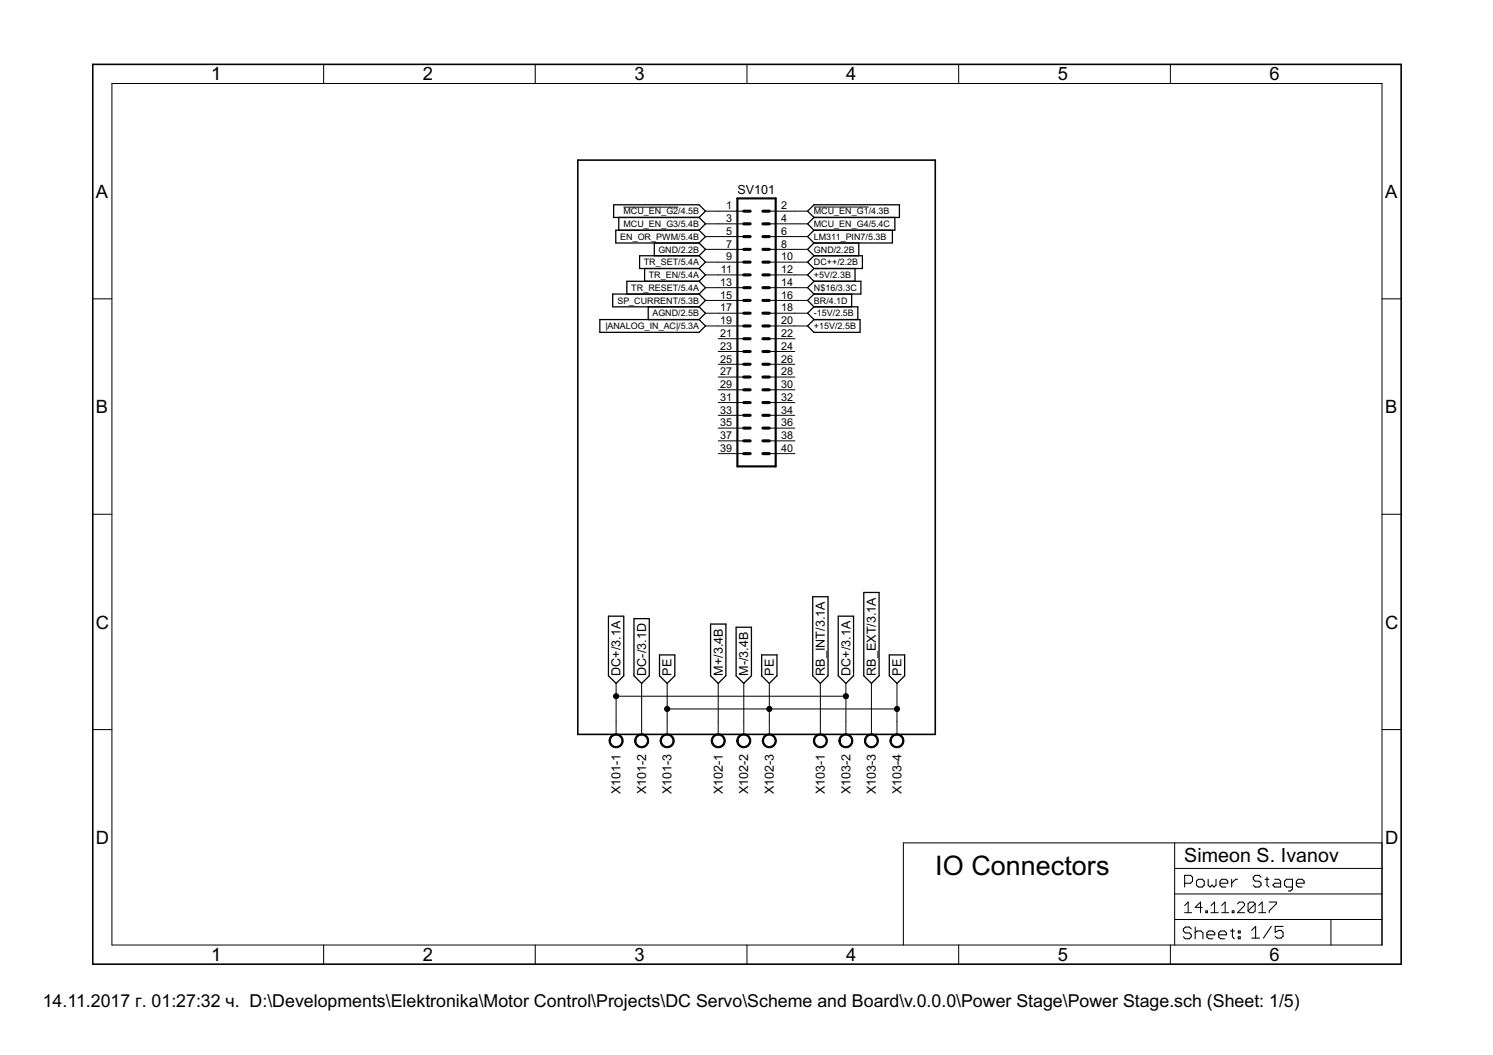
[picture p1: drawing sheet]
<svg xmlns="http://www.w3.org/2000/svg" width="297mm" height="210mm" viewBox="0 0 297 210" stroke-linecap="round" stroke-linejoin="round" font-family="sans-serif">
<g fill="#000" stroke="#000" stroke-width=".25">
<path d="M122.1 40.7v2.6zM122.5 45.8v2.5zM123.1 43.3v2.5zM124.7 56v2.5zM127.3 50.9v2.5zM128.2 53.4v2.6zM130.2 48.3v2.6zM122.1 43.3h17zM122.1 40.7h17zM123.1 45.8h16zM123.1 43.3h16zM122.5 48.3h16.6z"/>
<path d="M122.5 45.8h16.6zM127.3 53.4h11.8zM127.3 50.9h11.8zM128.2 56h10.9zM128.2 53.4h10.9zM124.7 58.5h14.4zM124.7 56h14.4zM121.9 58.5h17.2zM130.2 50.9h8.9zM130.2 48.3h8.9zM139.1 43.3l1.3-1.3zM139.1 40.7l1.3 1.3z"/>
<path d="M140.4 44.5l-1.3 1.3zM139.1 43.3l1.3 1.2zM140.4 47.1l-1.3 1.2zM139.1 45.8l1.3 1.3zM140.4 52.2l-1.3 1.2zM139.1 50.9l1.3 1.3zM140.4 54.7l-1.3 1.3zM139.1 53.4l1.3 1.3zM140.4 57.2l-1.3 1.3zM139.1 56l1.3 1.2zM140.4 59.8l-1.3 1.2zM139.1 58.5l1.3 1.3z"/>
<path d="M140.4 49.6l-1.3 1.3zM139.1 48.3l1.3 1.3zM160.7 59.8l1.2-1.3zM160.7 59.8l1.2 1.2zM160.7 57.2l1.2-1.2zM160.7 57.2l1.2 1.3zM160.7 54.7l1.2-1.3zM160.7 54.7l1.2 1.3zM160.7 52.2l1.2-1.3zM160.7 52.2l1.2 1.2zM160.7 49.6l1.2-1.3zM160.7 49.6l1.2 1.3z"/>
<path d="M160.7 44.5l1.2-1.2zM160.7 44.5l1.2 1.3zM160.7 42l1.2-1.3zM160.7 42l1.2 1.3zM160.7 47.1l1.2-1.3zM160.7 47.1l1.2 1.2zM161.9 58.5h7.5zM161.9 56h9.4zM161.9 58.5h9.4zM161.9 53.4h8.2zM161.9 56h8.2zM161.9 50.9h9.7z"/>
<path d="M161.9 53.4h9.7zM161.9 48.3h9zM161.9 50.9h9zM161.9 43.3h16.1zM161.9 45.8h16.1zM161.9 40.7h17zM161.9 43.3h17zM161.9 45.8h15.6zM161.9 48.3h15.6zM169.4 58.5v2.5zM170.1 53.4v2.6zM170.9 48.3v2.6z"/>
<path d="M171.3 56v2.5zM171.6 50.9v2.5zM177.5 45.8v2.5zM178 43.3v2.5zM178.9 40.7v2.6zM119.3 63.6v2.5zM121.9 58.5v2.5zM129 61v2.6zM121.9 61h17.2zM129 63.6h10.1zM129 61h10.1zM119.3 66.1h19.8z"/>
<path d="M119.3 63.6h19.8zM140.4 62.3l-1.3 1.3zM139.1 61l1.3 1.3zM140.4 64.9l-1.3 1.2zM139.1 63.6l1.3 1.3zM160.7 64.9l1.2-1.3zM160.7 64.9l1.2 1.2zM160.7 62.3l1.2-1.3zM160.7 62.3l1.2 1.3zM161.9 63.6h9.2zM161.9 66.1h9.2zM161.9 61h8.8z"/>
<path d="M161.9 63.6h8.8zM161.9 61h7.5zM170.7 61v2.6zM171.1 63.6v2.5zM161.7 118.7h3zM171.9 117.9h3zM121.1 122.6v11.9zM121.1 122.6h3zM121.1 134.5l1.5 1.5zM122.6 136l1.5-1.5zM124.1 122.6v11.9zM126.1 123.1v11.4z"/>
<path d="M126.1 123.1h3.1zM126.1 134.5l1.6 1.5zM127.7 136l1.5-1.5zM129.2 123.1v11.4zM131.2 130.3v4.2zM131.2 130.3h3.1zM131.2 134.5l1.5 1.5zM132.7 136l1.6-1.5zM134.3 130.3v4.2zM141.4 124.2v10.3zM141.4 124.2h3zM141.4 134.5l1.5 1.5z"/>
<path d="M142.9 136l1.5-1.5zM144.4 124.2v10.3zM146.5 124.8v9.7zM146.5 124.8h3zM146.5 134.5l1.5 1.5zM148 136l1.5-1.5zM149.5 124.8v9.7zM151.5 130.3v4.2zM151.5 130.3h3.1zM151.5 134.5l1.6 1.5zM153.1 136l1.5-1.5zM154.6 130.3v4.2z"/>
<path d="M161.7 118.7v15.8zM161.7 134.5l1.5 1.5zM163.2 136l1.5-1.5zM164.7 118.7v15.8zM166.8 122.6v11.9zM166.8 122.6h3zM166.8 134.5l1.5 1.5zM168.3 136l1.5-1.5zM169.8 122.6v11.9zM171.9 117.9v16.6zM171.9 134.5l1.5 1.5zM173.4 136l1.5-1.5z"/>
<path d="M174.9 117.9v16.6zM176.9 130.3v4.2zM176.9 130.3h3.1zM176.9 134.5l1.6 1.5zM178.5 136l1.5-1.5zM180 130.3v4.2z"/>
</g>
<g fill="#000" stroke="#000" stroke-width=".2">
<path d="M22.3 16.6v171.4zM64.4 12.8v3.8zM106.5 12.8v3.8zM148.6 12.8v3.8zM190.7 12.8v3.8zM232.9 12.8v3.8zM22.3 16.6h252.7zM18.5 59.5h3.8zM124.1 41.2h10.8zM140.4 42h2.5zM140.4 44.5h2.5zM140.4 47.1h2.5z"/>
<path d="M140.4 52.2h2.5zM140.4 54.7h2.5zM140.4 57.2h2.5zM140.4 59.8h2.5zM140.4 49.6h2.5zM142.9 42h5.1zM142.9 44.5h5.1zM142.9 47.1h5.1zM142.9 49.6h5.1zM142.9 52.2h5.1zM142.9 54.7h5.1zM142.9 57.2h5.1z"/>
<path d="M142.9 59.8h5.1zM153.1 42h5zM153.1 44.5h5zM153.1 47.1h5zM153.1 49.6h5zM153.1 52.2h5zM153.1 54.7h5zM153.1 57.2h5zM153.1 59.8h5zM158.1 59.8h2.6zM158.1 57.2h2.6zM158.1 54.7h2.6z"/>
<path d="M158.1 52.2h2.6zM158.1 49.6h2.6zM158.1 44.5h2.6zM158.1 42h2.6zM158.1 47.1h2.6zM161.9 41.2h10.9zM275 59.5h3.8zM140.4 62.3h2.5zM140.4 64.9h2.5zM142.9 62.3h5.1zM142.9 64.9h5.1zM142.9 67.4h5.1z"/>
<path d="M142.9 69.9h5.1zM142.9 72.5h5.1zM142.9 75h5.1zM142.9 77.6h5.1zM153.1 62.3h5zM153.1 64.9h5zM153.1 67.4h5zM153.1 69.9h5zM153.1 72.5h5zM153.1 75h5zM153.1 77.6h5zM158.1 64.9h2.6z"/>
<path d="M158.1 62.3h2.6zM142.9 80.1h5.1zM142.9 82.6h5.1zM142.9 85.2h5.1zM142.9 87.7h5.1zM142.9 90.3h5.1zM153.1 80.1h5zM153.1 82.6h5zM153.1 85.2h5zM153.1 87.7h5zM153.1 90.3h5zM18.5 102.3h3.8z"/>
<path d="M275 102.3h3.8zM122.6 136v2.5zM122.6 138.5v5.1zM122.6 138.5h45.7zM127.7 136v7.6zM132.7 136v5.1zM142.9 136v7.6zM148 136v7.6zM153.1 136v5.1zM163.2 136v7.6zM168.3 136v2.5zM168.3 138.5v5.1z"/>
<path d="M173.4 136v7.6zM18.5 145.2h3.8zM122.6 143.6v2.5zM127.7 143.6v2.5zM132.7 143.6v2.5zM132.7 141.1v2.5zM132.7 141.1h20.4zM142.9 143.6v2.5zM148 143.6v2.5zM153.1 143.6v2.5zM153.1 141.1v2.5zM153.1 141.1h25.4z"/>
<path d="M163.2 143.6v2.5zM168.3 143.6v2.5zM173.4 143.6v2.5zM178.5 143.6v2.5zM178.5 141.1v2.5zM178.5 136v5.1zM275 145.2h3.8zM179.7 167.7h54zM233.7 167.7h41.3zM233.7 177.9h41.3zM233.7 172.8v5.1zM233.7 172.8h41.3z"/>
<path d="M233.7 167.7v5.1zM236.4 179.5v2.1zM238.8 179.5l-1 1zM241.6 179.5v2.1zM243.8 179.5v2.1zM246.5 179.5l-.3 .3zM246.5 179.5h.8zM247.3 179.5l.3 .3zM248.7 179.5l-.4 .3zM248.7 179.5h.7zM249.4 179.5l.3 .3zM249.7 179.8v1.4z"/>
<path d="M251.1 179.5v2.1zM252.5 179.5h1.4zM253.9 179.5v.3zM252.5 181.2l1.4-1.4zM275 172.8v5.1zM275 167.7v5.1zM22.3 188h252.7zM64.4 188v3.8zM106.5 188v3.8zM148.6 188v3.8zM179.7 167.7v20.3zM190.7 188v3.8z"/>
<path d="M232.9 188v3.8zM233.7 182.9v5.1zM233.7 177.9v5zM235.7 180.2l.7-.7zM235.7 181.6h1.4zM237.8 180.5h1.4zM238.8 179.5v2.1zM239.9 181.2v.4zM239.9 181.2h.3zM240.2 181.2v.4zM239.9 181.6h.3zM240.9 180.2l.7-.7z"/>
<path d="M240.9 181.6h1.5zM243.1 180.2l.7-.7zM243.1 181.6h1.4zM245.2 181.2v.4zM245.2 181.2h.3zM245.5 181.2v.4zM245.2 181.6h.3zM247.6 180.2l-1.4 1.4zM246.2 181.6h1.4zM247.6 179.8v.4zM248.3 179.8v1.4zM248.3 181.2l1.4-1.4z"/>
<path d="M248.3 181.2l.4 .4zM248.7 181.6h.7zM249.7 181.2l-.3 .4zM251.1 179.5l-.7 .7zM250.4 181.6h1.4zM252.5 181.2v.4zM264.8 182.9v5.1zM264.8 182.9h10.2zM233.7 182.9h31.1zM275 182.9v5.1zM275 177.9v5zM275 16.6v171.4z"/>
<path d="M121.6 146.4a1.4 1.4 0 0 1 2.2 .3 1.4 1.4 0 0 1-.8 2 1.4 1.4 0 0 1-1.8-1.3h.2a1.15 1.15 0 0 1 1.7-1.1 1.15 1.15 0 0 1 .2 1.9 1.15 1.15 0 0 1-1.8-.5l-.1-.3h-.2z" fill-rule="evenodd"/>
<path d="M126.6 146.4a1.4 1.4 0 0 1 2.3 .3 1.4 1.4 0 0 1-.9 2 1.4 1.4 0 0 1-1.7-1.3h.2a1.15 1.15 0 0 1 1.6-1.1 1.15 1.15 0 0 1 .3 1.9 1.15 1.15 0 0 1-1.8-.5l-.1-.3h-.2z" fill-rule="evenodd"/>
<path d="M131.7 146.4a1.4 1.4 0 0 1 2.2 .3 1.4 1.4 0 0 1-.8 2 1.4 1.4 0 0 1-1.8-1.3h.3a1.15 1.15 0 0 1 1.6-1.1 1.15 1.15 0 0 1 .3 1.9 1.15 1.15 0 0 1-1.9-.5v-.3h-.3z" fill-rule="evenodd"/>
<path d="M141.9 146.4a1.4 1.4 0 0 1 2.2 .3 1.4 1.4 0 0 1-.8 2 1.4 1.4 0 0 1-1.8-1.3h.3a1.15 1.15 0 0 1 1.6-1.1 1.15 1.15 0 0 1 .2 1.9 1.15 1.15 0 0 1-1.8-.5v-.3h-.3z" fill-rule="evenodd"/>
<path d="M147 146.4a1.4 1.4 0 0 1 2.2 .3 1.4 1.4 0 0 1-.9 2 1.4 1.4 0 0 1-1.7-1.3h.2a1.15 1.15 0 0 1 1.7-1.1 1.15 1.15 0 0 1 .2 1.9 1.15 1.15 0 0 1-1.8-.5l-.1-.3h-.2z" fill-rule="evenodd"/>
<path d="M152 146.4a1.4 1.4 0 0 1 2.2 .3 1.4 1.4 0 0 1-.8 2 1.4 1.4 0 0 1-1.7-1.3h.2a1.15 1.15 0 0 1 1.6-1.1 1.15 1.15 0 0 1 .3 1.9 1.15 1.15 0 0 1-1.8-.5l-.1-.3h-.2z" fill-rule="evenodd"/>
<path d="M162.2 146.4a1.4 1.4 0 0 1 2.2 .3 1.4 1.4 0 0 1-.8 2 1.4 1.4 0 0 1-1.8-1.3h.3a1.15 1.15 0 0 1 1.6-1.1 1.15 1.15 0 0 1 .3 1.9 1.15 1.15 0 0 1-1.9-.5v-.3h-.3z" fill-rule="evenodd"/>
<path d="M167.3 146.4a1.4 1.4 0 0 1 2.2 .3 1.4 1.4 0 0 1-.8 2 1.4 1.4 0 0 1-1.8-1.3h.3a1.15 1.15 0 0 1 1.6-1.1 1.15 1.15 0 0 1 .2 1.9 1.15 1.15 0 0 1-1.8-.5v-.3h-.3z" fill-rule="evenodd"/>
<path d="M172.4 146.4a1.4 1.4 0 0 1 2.2 .3 1.4 1.4 0 0 1-.9 2 1.4 1.4 0 0 1-1.7-1.3h.2a1.14 1.14 0 0 1 1.6-1.1 1.14 1.14 0 0 1 .3 1.9 1.14 1.14 0 0 1-1.8-.5l-.1-.3h-.2z" fill-rule="evenodd"/>
<path d="M177.4 146.4a1.4 1.4 0 0 1 2.2 .3 1.4 1.4 0 0 1-.8 2 1.4 1.4 0 0 1-1.7-1.3h.2a1.14 1.14 0 0 1 1.6-1.1 1.14 1.14 0 0 1 .3 1.9 1.14 1.14 0 0 1-1.8-.5l-.1-.3h-.2z" fill-rule="evenodd"/>
<circle cx="122.6" cy="138.5" r=".51"/>
<circle cx="168.3" cy="138.5" r=".51"/>
<circle cx="132.7" cy="141.1" r=".51"/>
<circle cx="153.1" cy="141.1" r=".51"/>
<circle cx="178.5" cy="141.1" r=".51"/>
</g>
<path d="M18.5 12.8v179zM18.5 12.8h260.3zM115 31.9v114.2zM115 31.9h71.1zM115 146.1h71.1zM186.1 31.9v114.2zM18.5 191.8h260.3zM278.8 12.8v179z" fill="#000" stroke="#000" stroke-width=".32"/>
<g fill="#000" stroke="#000" stroke-width=".21">
<path d="M235.7 174.2v2.3zM235.7 174.2h1.2zM236.9 174.2l.4 .3zM235.7 175.7h1.2zM237.3 174.5v.8zM237.3 175.3l-.4 .4zM238 175.3v.8zM238 176.1l.4 .4zM238.4 176.5h.8zM238 175.3l.4-.4zM239.2 176.5l.4-.4zM238.4 174.9h.8z"/>
<path d="M239.6 175.3v.8zM239.2 174.9l.4 .4zM240.4 174.9v1.2zM240.4 176.1l.4 .4zM240.8 176.5l.4-.4zM241.2 176.1l.3 .4zM241.5 176.5l.4-.4zM241.9 174.9v1.2zM242.7 175.3v.8zM242.7 175.3l.4-.4zM242.7 176.1l.4 .4zM243.1 174.9h.8z"/>
<path d="M243.1 176.5h.8zM243.9 174.9l.4 .4zM244.3 175.3v.4zM242.7 175.7h1.6zM245 174.9v1.6zM245 175.7l.8-.8zM245.8 174.9h.4zM249.3 174.5v.4zM249.3 174.9l.4 .4zM249.3 174.5l.4-.3zM249.7 175.3h.8zM249.3 176.1l.4 .4z"/>
<path d="M249.7 174.2h.8zM250.5 175.3l.4 .4zM249.7 176.5h.8zM250.5 174.2l.4 .3zM250.9 175.7v.4zM250.9 176.1l-.4 .4zM251.7 174.9h.8zM252.1 174.5v1.6zM252.1 176.1l.4 .4zM253.2 176.1l.4-.4zM253.6 174.9h.8zM253.2 176.1l.4 .4z"/>
<path d="M253.6 175.7h1.2zM254.4 174.9l.4 .4zM254.8 175.3v1.2zM253.6 176.5h1.2zM255.6 175.3v.8zM255.6 176.1l.4 .4zM255.6 175.3l.4-.4zM256 176.5h1.1zM256.3 177.3h.5zM256.8 177.3l.3-.4zM257.1 174.9v2zM256 174.9h1.1z"/>
<path d="M257.9 175.3v.8zM257.9 175.3l.4-.4zM257.9 176.1l.4 .4zM258.3 174.9h.8zM258.3 176.5h.8zM259.1 174.9l.4 .4zM259.5 175.3v.4zM257.9 175.7h1.6zM235.4 184.8v.4zM235.4 185.2l.4 .4zM235.4 184.8l.4-.4zM235.8 185.6h.8z"/>
<path d="M235.4 186.4l.4 .4zM235.8 184.4h.8zM236.6 185.6l.4 .4zM235.8 186.8h.8zM236.6 184.4l.4 .4zM237 186v.4zM237 186.4l-.4 .4zM237.8 184.4v2.4zM237.8 185.6l.4-.4zM238.2 185.2h.8zM239 185.2l.3 .4zM239.3 185.6v1.2z"/>
<path d="M240.1 185.6v.8zM240.1 185.6l.4-.4zM240.1 186.4l.4 .4zM240.5 185.2h.8zM240.5 186.8h.8zM241.3 185.2l.4 .4zM241.7 185.6v.4zM240.1 186h1.6zM242.5 185.6v.8zM242.5 185.6l.3-.4zM242.5 186.4l.3 .4zM242.8 185.2h.8z"/>
<path d="M242.8 186.8h.8zM243.6 185.2l.4 .4zM244 185.6v.4zM242.5 186h1.5zM244.8 185.2h.8zM245.2 184.8v1.6zM245.2 186.4l.4 .4zM246.4 185.2h.3zM246.4 185.2v.4zM246.4 186.4h.3zM246.4 186.4v.4zM246.7 185.2v.4z"/>
<path d="M246.4 185.6h.3zM246.7 186.4v.4zM246.4 186.8h.3zM249 185.1l.8-.8zM249 186.6h1.6zM249.8 184.3v2.3zM252.9 184.3l-1.5 2.3zM253.7 184.3v1.2zM253.7 185.5l.8-.4zM253.7 186.3l.4 .3zM254.5 185.1h.4zM254.9 185.1l.4 .4z"/>
<path d="M254.1 186.6h.8zM253.7 184.3h1.6zM255.3 185.5v.8zM254.9 186.6l.4-.3z"/>
</g>
<path d="M146.7 39.5h7.6zM146.7 39.5v53.3zM154.3 39.5v53.3zM146.7 92.8h7.6z" fill="#000" stroke="#000" stroke-width=".42"/>
<g fill="#000" stroke="#000" stroke-width=".61">
<path d="M148 52.2h1.2zM148 49.6h1.2zM148 47.1h1.2zM148 44.5h1.2zM148 42h1.2zM148 54.7h1.2zM148 57.2h1.2zM148 59.8h1.2zM151.8 52.2h1.3zM151.8 49.6h1.3zM151.8 47.1h1.3zM151.8 44.5h1.3z"/>
<path d="M151.8 42h1.3zM151.8 54.7h1.3zM151.8 57.2h1.3zM151.8 59.8h1.3zM148 62.3h1.2zM148 64.9h1.2zM148 67.4h1.2zM148 69.9h1.2zM148 72.5h1.2zM148 75h1.2zM148 77.6h1.2zM151.8 62.3h1.3z"/>
<path d="M151.8 64.9h1.3zM151.8 67.4h1.3zM151.8 69.9h1.3zM151.8 72.5h1.3zM151.8 75h1.3zM151.8 77.6h1.3zM148 80.1h1.2zM148 82.6h1.2zM148 85.2h1.2zM148 87.7h1.2zM148 90.3h1.2zM151.8 80.1h1.3z"/>
<path d="M151.8 82.6h1.3zM151.8 85.2h1.3zM151.8 87.7h1.3zM151.8 90.3h1.3z"/>
</g>
<text font-size="6" x="186.1" y="174.1">IO Connectors</text>
<text font-size="4.4" x="235.6" y="171.5">Simeon S. Ivanov</text>
<g font-size="4.1">
<text x="42" y="16">1</text>
<text x="84.1" y="16">2</text>
<text x="126.3" y="16">3</text>
<text x="168.4" y="16">4</text>
<text x="210.5" y="16">5</text>
<text x="252.6" y="16">6</text>
<text x="19.1" y="39.3">A</text>
<text x="275.6" y="39.3">A</text>
<text x="19.1" y="82.2">B</text>
<text x="275.6" y="82.2">B</text>
<text x="19.1" y="125">C</text>
<text x="275.6" y="125">C</text>
<text x="19.1" y="167.9">D</text>
<text x="275.6" y="167.9">D</text>
<text x="42" y="191.2">1</text>
<text x="84.1" y="191.2">2</text>
<text x="126.3" y="191.2">3</text>
<text x="168.4" y="191.2">4</text>
<text x="210.5" y="191.2">5</text>
<text x="252.6" y="191.2">6</text>
</g>
<text font-size="4" x="8.5" y="200.4">14.11.2017 г. 01:27:32 ч. D:\Developments\Elektronika\Motor Control\Projects\DC Servo\Scheme and Board\v.0.0.0\Power Stage\Power Stage.sch (Sheet: 1/5)</text>
<g font-size="2.8">
<text x="146.7" y="38.6">SV101</text>
<text x="123.5" y="134.4" transform="rotate(-90 123.5 134.4)">DC+/3.1A</text>
<text x="128.6" y="134.4" transform="rotate(-90 128.6 134.4)">DC-/3.1D</text>
<text x="133.6" y="134.4" transform="rotate(-90 133.6 134.4)">PE</text>
<text x="143.8" y="134.4" transform="rotate(-90 143.8 134.4)">M+/3.4B</text>
<text x="148.9" y="134.4" transform="rotate(-90 148.9 134.4)">M-/3.4B</text>
<text x="153.9" y="134.4" transform="rotate(-90 153.9 134.4)">PE</text>
<text x="164.1" y="134.4" transform="rotate(-90 164.1 134.4)">RB_INT/3.1A</text>
<text x="169.2" y="134.4" transform="rotate(-90 169.2 134.4)">DC+/3.1A</text>
<text x="174.3" y="134.4" transform="rotate(-90 174.3 134.4)">RB_EXT/3.1A</text>
<text x="179.3" y="134.4" transform="rotate(-90 179.3 134.4)">PE</text>
<text x="123.5" y="158" transform="rotate(-90 123.5 158)">X101-1</text>
<text x="128.6" y="158" transform="rotate(-90 128.6 158)">X101-2</text>
<text x="133.6" y="158" transform="rotate(-90 133.6 158)">X101-3</text>
<text x="143.8" y="158" transform="rotate(-90 143.8 158)">X102-1</text>
<text x="148.9" y="158" transform="rotate(-90 148.9 158)">X102-2</text>
<text x="153.9" y="158" transform="rotate(-90 153.9 158)">X102-3</text>
<text x="164.1" y="158" transform="rotate(-90 164.1 158)">X103-1</text>
<text x="169.2" y="158" transform="rotate(-90 169.2 158)">X103-2</text>
<text x="174.3" y="158" transform="rotate(-90 174.3 158)">X103-3</text>
<text x="179.3" y="158" transform="rotate(-90 179.3 158)">X103-4</text>
</g>
<g font-size="2.4">
<text x="144.5" y="41.6">1</text>
<text x="155.4" y="41.6">2</text>
<text x="144.5" y="44.2">3</text>
<text x="144.5" y="46.7">5</text>
<text x="155.4" y="44.2">4</text>
<text x="155.4" y="46.7">6</text>
<text x="144.5" y="49.3">7</text>
<text x="144.5" y="51.8">9</text>
<text x="155.4" y="49.3">8</text>
<text x="155.4" y="51.8">10</text>
<text x="143.3" y="56.9">13</text>
<text x="143.3" y="59.4">15</text>
<text x="143.4" y="54.3">11</text>
<text x="155.4" y="54.3">12</text>
<text x="155.4" y="56.9">14</text>
<text x="155.4" y="59.4">16</text>
<text x="143.3" y="62">17</text>
<text x="143.3" y="64.5">19</text>
<text x="155.4" y="62">18</text>
<text x="155.4" y="64.5">20</text>
<text x="143.3" y="67">21</text>
<text x="143.3" y="69.6">23</text>
<text x="155.4" y="67">22</text>
<text x="155.4" y="69.6">24</text>
<text x="143.3" y="72.1">25</text>
<text x="143.3" y="74.7">27</text>
<text x="143.3" y="77.2">29</text>
<text x="155.4" y="72.1">26</text>
<text x="155.4" y="74.7">28</text>
<text x="155.4" y="77.2">30</text>
<text x="143.3" y="79.7">31</text>
<text x="143.3" y="82.3">33</text>
<text x="155.4" y="79.7">32</text>
<text x="155.4" y="82.3">34</text>
<text x="143.3" y="84.8">35</text>
<text x="143.3" y="87.4">37</text>
<text x="143.3" y="89.9">39</text>
<text x="155.4" y="84.8">36</text>
<text x="155.4" y="87.4">38</text>
<text x="155.4" y="89.9">40</text>
</g>
<g font-size="2">
<text x="123.4" y="47.7">EN_OR_PWM/5.4B</text>
<text x="124.1" y="42.6">MCU_EN_G2/4.5B</text>
<text x="124.1" y="45.2">MCU_EN_G3/5.4B</text>
<text x="161.9" y="45.2">MCU_EN_G4/5.4C</text>
<text x="161.9" y="42.6">MCU_EN_G1/4.3B</text>
<text x="161.9" y="47.7">LM311_PIN7/5.3B</text>
<text x="128.1" y="52.8">TR_SET/5.4A</text>
<text x="131" y="50.3">GND/2.2B</text>
<text x="161.9" y="52.8">DC++/2.2B</text>
<text x="161.9" y="50.3">GND/2.2B</text>
<text x="125.6" y="57.9">TR_RESET/5.4A</text>
<text x="129.1" y="55.3">TR_EN/5.4A</text>
<text x="161.9" y="57.9">N$16/3.3C</text>
<text x="161.9" y="55.3">+5V/2.3B</text>
<text x="120.4" y="65.5">|ANALOG_IN_AC|/5.3A</text>
<text x="122.8" y="60.4">SP_CURRENT/5.3B</text>
<text x="129.8" y="63">AGND/2.5B</text>
<text x="161.9" y="65.5">+15V/2.5B</text>
<text x="161.9" y="63">-15V/2.5B</text>
<text x="161.9" y="60.4">BR/4.1D</text>
</g>
</svg>
